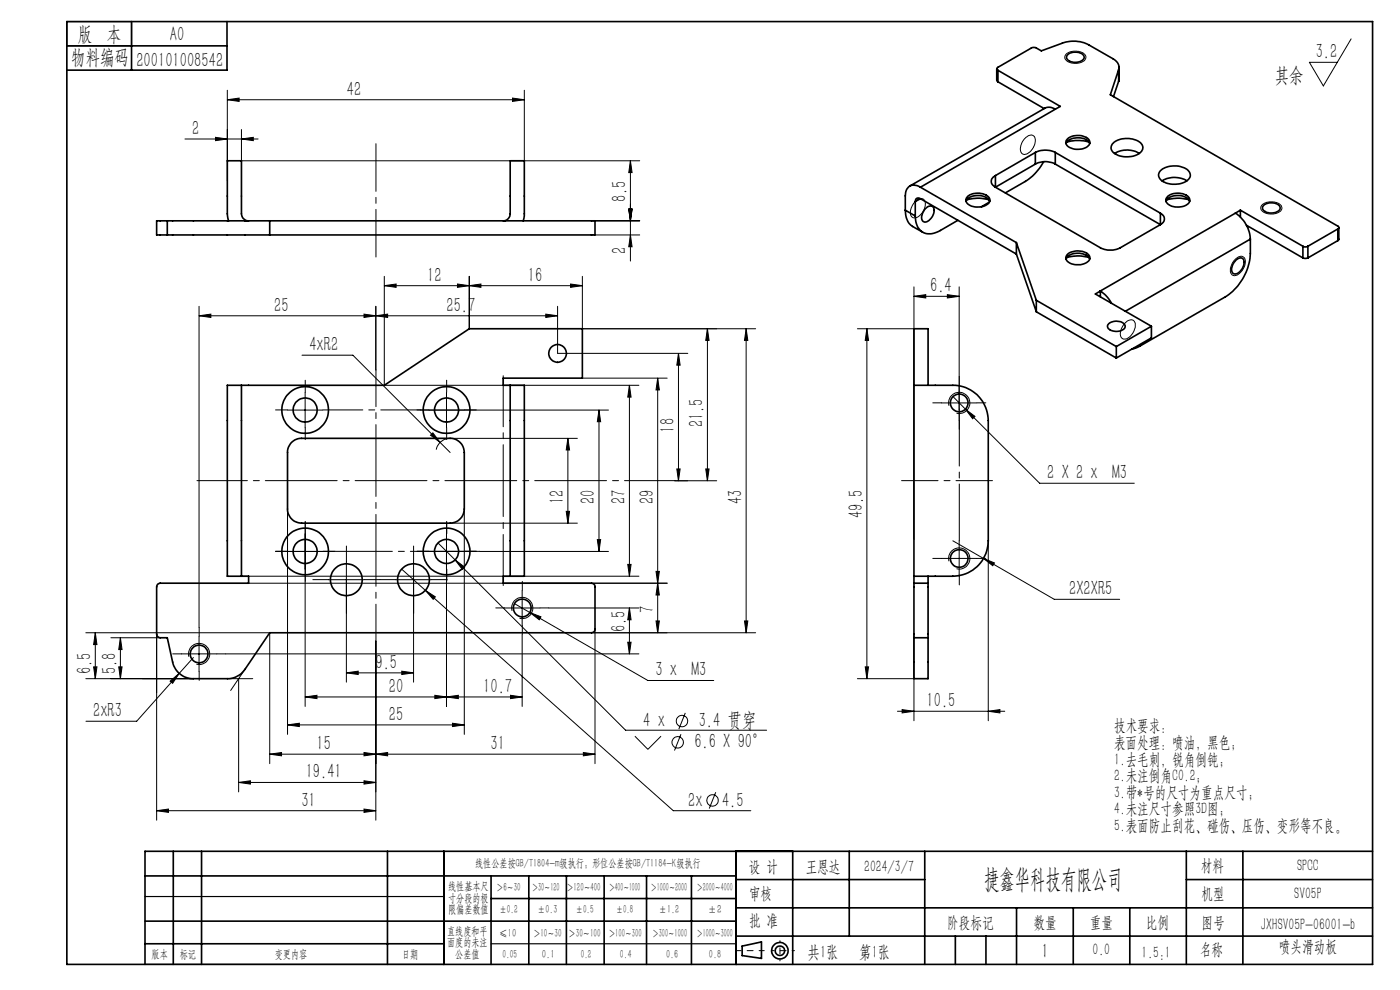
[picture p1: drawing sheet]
<svg xmlns="http://www.w3.org/2000/svg" width="297mm" height="210mm" viewBox="0 0 297 210" stroke-linecap="round" stroke-linejoin="round" font-family="sans-serif">
<g fill="none" stroke="#000" stroke-width=".21">
<path d="M48.2 19.1v19.3M111.2 19.1v15M226.3 11.4a3.2 3.2 0 0 1 4 .3 1.26 1.26 0 0 1-1.4 1.7 2.6 2.6 0 0 1-3-1.1l.1-.5zM286.6 8.2l-5.9 10-2.9-5h5.9M39.2 29.5h15.6M45.7 29.1l2.5 .4-2.5 .3zM48.2 21.2l2.5-.4v.7zM48.2 21.2h63M51.2 29.5l2.5-.4v.7zM51.2 27.5v6.6h84.5M108.7 20.8l2.5 .4-2.5 .3zM133.7 34.1v21.3"/>
<path d="M133.7 34.1l.4 2.5h-.7zM217.2 29.6a1.52 1.52 0 0 1 2.2-.7 2.89 2.89 0 0 1-2.2 3.9 1.4 1.4 0 0 1-.6-2.1zM81.5 58.6v23.1h54M99.6 58.6v11.1M123.5 58.6v11.1h36.8M125.5 46.8h10.2M125.5 49.8h10.2M133.4 44.3h.7l-.4 2.5zM133.7 49.8l.4 2.5h-.7zM194.1 42.9a1.32 1.32 0 0 1 2-.4 3.1 3.1 0 0 1-2 3.7 1.05 1.05 0 0 1-1-1.5l.4-.9zM262.2 54.8a1.13 1.13 0 0 1 1.6-.3 1.13 1.13 0 0 1 .3 1.5 2.82 2.82 0 0 1-2.4 2.4 1.49 1.49 0 0 1-.4-2.2zM267.7 43.5a3.1 3.1 0 0 1 4.2 .2v.2a1.6 1.6 0 0 1-1.8 1.5 2.26 2.26 0 0 1-2.7-1.3z"/>
<path d="M42.2 67l2.5-.4v.7zM42.2 67h76.1M42.2 65v68.1M64.1 75.3h10.8l20.6 20.7M77.2 66.6l2.5 .4-2.5 .3zM79.7 67l2.5-.4v.7zM79.7 65v13.5M81.5 60.6l2.5-.4v.8zM81.5 60.6h42M97 60.2l2.6 .4-2.6 .4zM99.6 60.6l2.4-.4v.8zM115.8 66.6l2.5 .4-2.5 .3z"/>
<path d="M118.3 65v10h27.6M121 60.2l2.5 .4-2.5 .4zM143.9 75l.4 2.5h-.7zM143.9 75v27M150.1 69.7v32.3M150.1 69.7l.3 2.5h-.7zM158.3 69.7l.3 2.5h-.7zM158.3 69.7v64.5M181.9 69.7h12M183.9 69.7v74.3M183.9 69.7l.4 2.5h-.7zM193.9 62.9l2.5-.4v.7z"/>
<path d="M193.9 60.8v53.6M193.9 62.9h9.6M201 62.5l2.5 .4-2.5 .3zM203.5 60.8v28.4M238.7 68.5a1.15 1.15 0 0 1 1.1-.7 1.15 1.15 0 0 1 1 .7 3 3 0 0 1-2.3 3.4 1.33 1.33 0 0 1-.7-2zM61 87h7.5M64.7 83.2v7.5M89.2 87h39.9M91.8 91.8l1.6 2.1-2.1-1.6zM94.7 83.2v7.5M120.5 93l.3 2.5h-.7zM120.5 93v18"/>
<path d="M122.5 93h-27a3 3 0 0 0-3 2.4M123.5 80.2h18M127.1 87v30M127.1 87l.3 2.5h-.7zM133.5 81.7l.4 2.5h-.7zM133.5 81.7v40.5M139.5 80.2l.4 2.5h-.7zM139.5 80.2v54M143.6 99.5h.7l-.4 2.5zM149.7 99.5h.7l-.3 2.5zM199.7 85.5h7.5M201.3 86.1a2.25 2.25 0 0 1 2-2.9 2.25 2.25 0 0 1 2.4 2.5 2.25 2.25 0 0 1-2.8 2"/>
<path d="M202.2 84.1l2.6 2.7M204.8 86.8l2 1.5-.5 .5zM204.8 86.8l15.8 15.7h20M61 108v47.8M61 117h7.5M64.7 113.2v7.5M73.5 119.2v25.5M87.7 119.2v25.5M91 117h7.5M92.9 115.2l3.7 3.6M94.7 113.2v36.7M95.5 111h27"/>
<path d="M96.6 118.8l2 1.5-.5 .5zM96.6 118.8l36.1 36.1h29.9M98.5 108v47.8M101.8 117h27.3M120.1 108.5h.7l-.3 2.5zM126.7 114.5h.7l-.3 2.5zM133.2 119.7h.7l-.4 2.5zM143.2 102h8.8M199.7 118.5h7.5M201.3 119.1a2.25 2.25 0 0 1 2-2.9 2.25 2.25 0 0 1 2.4 2.5 2.25 2.25 0 0 1-2.8 1.9M202.1 114.7l6.5 3.8M203.5 114.7v7.5"/>
<path d="M208.6 118.5l2.4 .9-.4 .6zM208.6 118.5l15.1 8.6h13.8M209.7 114.7v38.2M18.2 134.2h39v27.8M20.2 134.2l.4 2.5h-.7zM20.2 134.2v9.8M23.5 135.3h10.5M25.5 135.3l.4 2.5h-.7zM25.5 135.3v8.7M33.2 134.5v39.5M38.5 138.7h7.5M40.1 139.3a2.25 2.25 0 0 1 1.9-2.8 2.25 2.25 0 0 1 2.5 2.4 2.25 2.25 0 0 1-2.8 2"/>
<path d="M41 139.5l-3 3.3M42.2 135v7.5M47.9 138.7h87.6M51.2 122.2h84.3M52.7 123.7h88.8M64.7 123.3v26.6M69.7 123h7.5M79.7 136v38M84 123h7.5M85.2 120.7l5 4.5M90.2 125.2l2.2 1.4-.5 .5zM90.2 125.2l52.6 46.8h16.5"/>
<path d="M107 129h7.5M108.6 129.6a2.25 2.25 0 0 1 2-2.9 2.25 2.25 0 0 1 2.4 2.5 2.25 2.25 0 0 1-2.8 2M109.1 128l3.3 1.9M110.8 125.2v7.5M110.8 134.6v15.3M112.4 129.9l2.4 .9-.4 .7zM112.4 129.9l25 14.4h14M116.4 129h19.1M125.5 134.2h34.8M126.2 133.5v28.5M133.2 136.2h.7l-.4 2.5zM133.5 129v9.7"/>
<path d="M133.5 129l.4 2.5h-.7zM139.2 121.2h.7l-.4 2.5zM139.2 131.7h.7l-.4 2.5zM139.5 123.7l.4 2.5h-.7zM157.9 131.7h.7l-.3 2.5zM193.9 134.5v18.4M18.2 144h22.8M19.9 141.5h.7l-.4 2.5zM25.2 141.5h.7l-.4 2.5zM36.1 144.5l1.9-1.7-1.4 2.1zM38 142.8l-9 10.2h-10.8M48.2 144h5.4"/>
<path d="M50.6 144v24M52 142l-3.1 4.5M57.2 160l2.5-.4v.7zM57.2 160h69M61 153.8l2.5-.4v.7zM61 153.8h37.5M64.7 147.8l2.5-.3v.7zM64.7 147.8h46.1M73.5 142.7l2.5-.3v.7zM73.5 142.7h14.2M77.2 159.6l2.5 .4-2.5 .3zM79.7 160l2.5-.4v.7z"/>
<path d="M85.2 142.4l2.5 .3-2.5 .4zM92.3 147.5l2.4 .3-2.4 .4zM94.7 147.8l2.5-.3v.7zM96 153.4l2.5 .4-2.5 .3zM108.3 147.5l2.5 .3-2.5 .4zM123.8 159.6l2.4 .4-2.4 .3zM134.7 156.2l2.7 2.8 2.8-2.8M144.5 155.7l-1.4 3.5M145.4 151.2l-1.4 3.5M181.9 144h12M183.6 141.5h.7l-.4 2.5zM190.4 150.9h22.7"/>
<path d="M191.4 150.5l2.5 .4-2.5 .3zM209.7 150.9l2.4-.4v.7zM33.2 172l2.5-.4v.7zM33.2 172h46.5M50.6 166l2.5-.4v.7zM50.6 166h29.1M77.2 171.6l2.5 .4-2.5 .3zM77.2 165.6l2.5 .4-2.5 .3zM151.8 168.1l-1.3 3.4"/>
<circle cx="143.8" cy="157.5" r="1.22"/>
<circle cx="144.7" cy="153" r="1.22"/>
<circle cx="151.2" cy="169.8" r="1.21"/>
</g>
<g fill="none" stroke="#000" stroke-width=".35">
<path d="M14.2 4.6h277v200h-277zM14.2 9.7h34M27.9 4.6v10.3M48.2 4.6v10.3h-34M211.5 14.6v2.4l.2 .3M211.7 14.9l13.2 7.7-1 .6M211.7 14.9v2.4M211.7 17.3l9.8 5.7M226.7 11.5a2.63 2.63 0 0 1 3.2 .3 1.32 1.32 0 0 1-1.6 1.4 1.62 1.62 0 0 1-2-1.1zM237.3 14.8a2.01 2.01 0 0 0-1.2-2.4l-5.1-2.9a6.8 6.8 0 0 0-5.6-.3l-4.5 1.6-1.2-.7h-.8l-7.2 4.2a.33 .33 0 0 0-.2 .3 .33 .33 0 0 0 .2 .3M237.3 14.8l-1.8 5.3 48.3 27.9a.32 .32 0 0 1 .2 .3 .32 .32 0 0 1-.2 .3M237.3 14.8v2.4"/>
<path d="M237.3 17.2l-1.1 3.3M237.4 14.3l-.1 2.9M195.3 39.7a1.95 1.95 0 0 0-2.3-.2 1.95 1.95 0 0 0-.9 2v3.1M195.3 39.7l20.3 11.8M211.2 37.2a1.3 1.3 0 0 0-.9 1.3 1.3 1.3 0 0 0 .9 1.2M211.2 39.7l22.2 12.9a4.8 4.8 0 0 0 4.3 0l8.5-4.9M211.2 37.2v2.5M219.6 32.3a4.8 4.8 0 0 1 4.3 0M219.6 34.8a4.5 4.5 0 0 1 4.3 0M219.6 32.3l-8.4 4.9M219.6 32.3v2.5M219.6 34.8l-8.4 4.9"/>
<path d="M221.4 34.3a11.6 11.6 0 0 1-3.9 4.2l-4.2 2.4M223.9 23.2a2.16 2.16 0 0 0-2.2-.2l-28.7 16.5M223.9 23.2l-28.6 16.5M223.9 32.3l22.3 12.9M223.9 32.3v2.5M223.9 34.8l22.3 12.9M226.1 30.4a3.3 3.3 0 0 1 4.6-.6l.5 .6M226.3 30.2l.1-.1a8.1 8.1 0 0 1 4.6 .1M226.6 29.4a3.4 3.4 0 0 1 4.5 .4 1.51 1.51 0 0 1-1.6 1.8 3.1 3.1 0 0 1-3.4-1.2l.1-.5zM236 30.5a4.7 4.7 0 0 1 6.3 .1 1.62 1.62 0 0 1-1.2 2.3 4.7 4.7 0 0 1-5.2-.9l-.2-.6zM236.5 32.6a5.1 5.1 0 0 1 5.2 0M246.2 36.2a4.8 4.8 0 0 1 6 .1 1.41 1.41 0 0 1-.8 2.3 4.7 4.7 0 0 1-5.4-.8 1.22 1.22 0 0 1 .2-1.6z"/>
<path d="M246.5 38.4a5 5 0 0 1 5.3 0M33.2 46.8h93v3h-93zM35.5 46.8v3M48.5 46.8l-.3-1.4v-11.3h3v11.3a1.49 1.49 0 0 0 1.5 1.4M57.2 46.8v3M106.8 46.8a1.49 1.49 0 0 0 1.4-1.4v-11.3h3v11.7l-.2 1M192.1 44.6a3.9 3.9 0 0 0 1.5 3.4l2.1 1.2M192.1 44.6l2.1 1.2M194.2 45.8a3.3 3.3 0 0 0 3 3.8l.7-.1 1.2-.4 4.1-2.4M194.2 42.7v3.1M195.3 42.1a.66 .66 0 0 0-.8 0 .66 .66 0 0 0-.3 .6M195.3 42.1l20.3 11.8"/>
<path d="M195.3 42.1l-1.1 .6M196.2 44.4a1.16 1.16 0 0 1 1.8-.3 2.44 2.44 0 0 1-1.9 3 1.21 1.21 0 0 1-.4-1.8zM204.9 42.7a3.1 3.1 0 0 1 4.1-.9l.6 .4 .4 .5M205.1 42.4h.1a8 8 0 0 1 4.6 0M205.3 41.6a3.5 3.5 0 0 1 4.6 .4 1.37 1.37 0 0 1-1.3 1.8h-.3a2.87 2.87 0 0 1-3.4-1.1v-.4zM209.9 42.9l-1.7 1M215.6 51.5v2.4M215.6 51.5l4.3 12.2M215.6 53.9l4.3 12.2M226.1 55a3.3 3.3 0 0 1 4.6-.7l.5 .7M226.3 54.6h.1a8.1 8.1 0 0 1 4.6 0M226.6 53.9a3.7 3.7 0 0 1 4.4 .2 1.18 1.18 0 0 1-.9 1.8 3.4 3.4 0 0 1-3.9-.8v-.7z"/>
<path d="M246.2 45.2a1.3 1.3 0 0 1 .8 1.2 1.3 1.3 0 0 1-.8 1.3M246.2 45.2v2.5M247.4 42.7a3.1 3.1 0 0 1 4-.9l.7 .4 .3 .5M247.5 42.4h.1a8.1 8.1 0 0 1 4.6 0M247.8 41.6a3.4 3.4 0 0 1 4.5 .4 1.22 1.22 0 0 1-1 1.7 3.4 3.4 0 0 1-3.9-.8v-.8zM262.1 45.2a7.2 7.2 0 0 1 3.2 5.5M262.1 45.2l-28.7 16.5M262.2 55.2a.96 .96 0 0 1 1.3-.4 .96 .96 0 0 1 .4 1.3 2.14 2.14 0 0 1-2.2 2 2.02 2.02 0 0 1 .5-2.9zM263.1 44.6l13.3 7.6M263.1 44.6l-1 .6M263.1 44.6v1.4M264.4 47.8l12 6.9"/>
<path d="M265.3 50.7v3.1a11.7 11.7 0 0 1-5.3 9.2l-18.1 10.4-1.8 .6M265.3 50.7l-26.6 15.3M268.1 43.6a2.55 2.55 0 0 1 3.4 .2 1.05 1.05 0 0 1-1.1 1.3 2.07 2.07 0 0 1-2.6-.9zM276.4 52.2l.4 .2 .7-.2M276.4 54.7h1.1M276.4 52.2v2.5M277.5 52.2v2.5M283.8 48.6l-6.3 3.6M283.8 48.6v2.4M283.8 51l-6.3 3.7M284 48.3v2.5l-.2 .2M219.9 63.7l16.9 9.8"/>
<path d="M219.9 66.1l16.9 9.8M219.9 63.7v2.4M233.4 61.7a6.9 6.9 0 0 1 2.4 2.6M233.4 61.7l-1 .7 11.9 6.8M233.4 61.7v1.3M235.2 68.7a2.47 2.47 0 0 1 3.5 .4 1.58 1.58 0 0 1-2 1.2 1.58 1.58 0 0 1-1.8-1.2zM236.8 73.5v2.4M244.3 69.2l-7.5 4.3M244.3 69.2v2.5l-7.5 4.2M51.2 81.7v40.5M51.2 81.7h-3v40.5h3M51.2 81.7h30.3l18.1-12h23.9v10.5h-16.7v1.5h1.4"/>
<path d="M62 93.7l.6-.4 1-.3h31.9a3 3 0 0 1 3 3v12a3.1 3.1 0 0 1-3 3h-31.5a3 3 0 0 1-3-3v-12.4l.2-.7zM108.2 81.7v40.5M108.2 81.7h3v40.5h-3M193.9 81.7h8.2a7.5 7.5 0 0 1 7.6 7.5v25.5a7.5 7.5 0 0 1-7.6 7.5h-8.2M196.9 81.7v-12h-3v54M51.2 122.2h1.5v1.5h-18.7a.73 .73 0 0 0-.8 .8v10a.78 .78 0 0 0 .8 .8h1.5l1.1 5.1a4.5 4.5 0 0 0 4.4 3.6h7.2a4.6 4.6 0 0 0 3.8-2l5.2-7.8h68.3a.72 .72 0 0 0 .7-.7v-9a.73 .73 0 0 0-.7-.8h-18.7v-1.5h1.4M193.9 123.7v11.6M193.9 135.3v8.7h3v-8.7M193.9 123.7h3M193.9 135.3h3M196.9 123.7v11.6M196.9 122.2v1.5"/>
<path d="M30.8 195.4h125.4M30.8 185.8h125.4M36.8 180.6v24M42.8 180.6v24M82.2 180.6v24M94.2 180.6v24M104.2 185.8v18.8M104.2 190.6h52M112.2 185.8v18.8M120.2 185.8v18.8M128.2 185.8v18.8M137.2 185.8v18.8"/>
<path d="M146.7 185.8v18.8M156.2 180.6v24M156.2 186.6h40M156.2 198.6h135M156.2 192.6h135M168.2 180.6v24M180.2 180.6v18M196.2 180.6v24M202.7 198.6v6M209.2 198.6v6M215.7 192.6v12M227.7 192.6v12"/>
<path d="M239.7 192.6v12M251.7 186.6h39.5M251.7 180.6v24M263.7 180.6v24M291.2 180.6h-260.4v24M30.8 200.2h63.4M157.4 200.7l4.1-.9v3.5l-4.1-.6z"/>
<circle cx="118.3" cy="75" r="1.88"/>
<circle cx="64.7" cy="87" r="2.55"/>
<circle cx="64.7" cy="87" r="5"/>
<circle cx="94.7" cy="87" r="5"/>
<circle cx="94.7" cy="87" r="2.56"/>
<circle cx="203.5" cy="85.5" r="1.87"/>
<circle cx="64.7" cy="117" r="2.55"/>
<circle cx="64.8" cy="117" r="5"/>
<circle cx="94.7" cy="117" r="2.56"/>
<circle cx="94.7" cy="117" r="5"/>
<circle cx="203.5" cy="118.5" r="1.87"/>
<circle cx="42.3" cy="138.7" r="1.88"/>
<circle cx="73.5" cy="123" r="3.4"/>
<circle cx="87.7" cy="123" r="3.4"/>
<circle cx="110.8" cy="129" r="1.88"/>
<circle cx="165.5" cy="201.7" r="1.74"/>
<circle cx="165.5" cy="201.7" r="1"/>
</g>
<path d="M41.8 102h101.4" fill="none" stroke="#000" stroke-width=".21" stroke-dasharray="15.2 1.3 1.3 1.3" stroke-dashoffset="4.5"/>
<path d="M106.8 79.7v44.5" fill="none" stroke="#000" stroke-width=".21" stroke-dasharray="15.2 1.3 1.3 1.3" stroke-dashoffset="4.4"/>
<path d="M79.8 78.5v57.5" fill="none" stroke="#000" stroke-width=".21" stroke-dasharray="15.2 1.3 1.3 1.3" stroke-dashoffset="7.4"/>
<path d="M79.8 54.5v-24" fill="none" stroke="#000" stroke-width=".21" stroke-dasharray="15.2 1.3 1.3 1.3" stroke-dashoffset="5.1"/>
<path d="M191.3 102h19.3" fill="none" stroke="#000" stroke-width=".21" stroke-dasharray="15.2 1.3 1.3 1.3" stroke-dashoffset="7.5"/>
<path d="M162.1 201.7h-6" fill="none" stroke="#000" stroke-width=".21" stroke-dasharray="15.2 1.3 1.3 1.3" stroke-dashoffset="14.1"/>
<path d="M168.5 201.7h-4.8" fill="none" stroke="#000" stroke-width=".21" stroke-dasharray="15.2 1.3 1.3 1.3" stroke-dashoffset="14.7"/>
<path d="M165.5 199.6v4.2" fill="none" stroke="#000" stroke-width=".21" stroke-dasharray="15.2 1.3 1.3 1.3" stroke-dashoffset="15"/>
<path d="M14.2 4.6h13.7v5.1h-13.7zM30.8 190.2h63.4M30.8 204.6h63.4M104.2 200.2h52" fill="none" stroke="#000" stroke-width=".25"/>
<g fill="none" stroke="#000" stroke-width=".21" stroke-dasharray="15.2 1.3 1.3 1.3">
<path d="M61 87h-2.5M64.8 83.2v-2.5M64.8 90.7v2.6M91 87h-2.5M94.8 83.2v-2.5M94.8 90.7v2.6M98.5 87h2.6M199.8 85.5h-1.9M203.5 81.7v-1.9M203.5 89.2v1.9M207.3 85.5h1.8M61 117h-2.5"/>
<path d="M64.8 113.2v-2.5M68.5 117h2.6M73.5 119.2v-3.4M87.7 119.2v-3.4M91 117h-2.5M94.8 113.2v-2.5M98.5 117h2.6M199.8 118.5h-1.9M207.3 118.5h1.8M38.5 138.7h-1.9M42.3 135v-1.9M46 138.7h1.9"/>
<path d="M64.8 120.7v2.6M69.7 123h-3.3M73.5 126.7v3.4M77.2 123h3.4M84 123h-3.4M87.7 126.7v3.4M91.5 123h3.4M94.8 120.7v2.6M107.1 129h-1.9M110.8 125.2v-1.9M110.8 132.7v1.9M114.6 129h1.8"/>
<path d="M203.5 122.2v1.9M42.3 142.5v1.8"/>
</g>
<path d="M68.5 87h20.7" fill="none" stroke="#000" stroke-width=".21" stroke-dasharray="15.2 1.3 1.3 1.3" stroke-dashoffset="6.8"/>
<path d="M68.5 117h33.3" fill="none" stroke="#000" stroke-width=".21" stroke-dasharray="15.2 1.3 1.3 1.3" stroke-dashoffset=".5"/>
<path d="M203.5 114.7v-27.9" fill="none" stroke="#000" stroke-width=".21" stroke-dasharray="15.2 1.3 1.3 1.3" stroke-dashoffset="3.2"/>
<g fill="#000">
<path d="M45.7 29.1l2.5 .4-2.5 .3zM51.2 29.5l2.5-.4v.7zM48.2 21.2l2.5-.4v.7zM108.7 20.8l2.5 .4-2.5 .3z"/>
<path d="M120.5 93l.3 2.5h-.7zM120.1 108.5h.7l-.3 2.5zM158.3 69.7l.3 2.5h-.7zM157.9 131.7h.7l-.3 2.5zM133.5 81.7l.4 2.5h-.7zM133.2 119.7h.7l-.4 2.5zM20.2 134.2l.4 2.5h-.7zM19.9 141.5h.7l-.4 2.5zM25.5 135.3l.4 2.5h-.7zM25.2 141.5h.7l-.4 2.5zM143.9 75l.4 2.5h-.7zM143.6 99.5h.7l-.4 2.5z"/>
<path d="M126.7 114.5h.7l-.3 2.5zM127.1 87l.3 2.5h-.7zM133.2 136.2h.7l-.4 2.5zM133.5 129l.4 2.5h-.7zM149.7 99.5h.7l-.3 2.5zM150.1 69.7l.3 2.5h-.7zM139.2 131.7h.7l-.4 2.5zM139.5 123.7l.4 2.5h-.7zM183.6 141.5h.7l-.4 2.5zM183.9 69.7l.4 2.5h-.7zM133.4 44.3h.7l-.4 2.5zM133.7 34.1l.4 2.5h-.7zM133.7 49.8l.4 2.5h-.7zM133.4 44.3h.7l-.4 2.5z"/>
<path d="M139.2 121.2h.7l-.4 2.5zM139.5 80.2l.4 2.5h-.7z"/>
<path d="M61 153.8l2.5-.4v.7zM96 153.4l2.5 .4-2.5 .3z"/>
<path d="M64.7 147.8l2.5-.3v.7zM92.3 147.5l2.4 .3-2.4 .4zM91.8 91.8l-.5 .5 2.1 1.6zM96.6 118.8l1.5 2 .5-.5zM90.2 125.2l1.7 1.9 .5-.5zM112.4 129.9l2 1.6 .4-.7zM94.7 147.8l2.5-.3v.7zM108.3 147.5l2.5 .3-2.5 .4zM36.1 144.5l.5 .4 1.4-2.1zM42.2 67l2.5-.4v.7zM77.2 66.6l2.5 .4-2.5 .3zM57.2 160l2.5-.4v.7zM77.2 159.6l2.5 .4-2.5 .3zM204.8 86.8l1.5 2 .5-.5zM208.6 118.5l2 1.5 .4-.6zM193.9 62.9l2.5-.4v.7zM201 62.5l2.5 .4-2.5 .3zM191.4 150.5l2.5 .4-2.5 .3zM209.7 150.9l2.4-.4v.7z"/>
<path d="M85.2 142.4l2.5 .3-2.5 .4zM73.5 142.7l2.5-.3v.7zM121 60.2l2.5 .4-2.5 .4zM99.6 60.6l2.4-.4v.8zM97 60.2l2.6 .4-2.6 .4zM81.5 60.6l2.5-.4v.8zM115.8 66.6l2.5 .4-2.5 .3zM79.7 67l2.5-.4v.7zM77.2 171.6l2.5 .4-2.5 .3zM33.2 172l2.5-.4v.7zM123.8 159.6l2.4 .4-2.4 .3zM79.7 160l2.5-.4v.7z"/>
<path d="M50.6 166l2.5-.4v.7zM77.2 165.6l2.5 .4-2.5 .3z"/>
</g>
<text font-size="5.6" x="208.8" y="188.3">捷鑫华科技有限公司</text>
<g font-size="4.4">
<text x="16.5" y="8.6">版 本</text>
<text x="36.1" y="8.6">A0</text>
<text x="15.1" y="13.7">物料编码</text>
<text x="28.9" y="14.2">200101008542</text>
<text x="270.5" y="17.3">其余</text>
<text x="279.1" y="12.3">3.2</text>
<text x="73.6" y="20.3">42</text>
<text x="40.8" y="28.6">2</text>
<text x="132.9" y="42.9" transform="rotate(-90 132.9 42.9)">8.5</text>
<text x="132.9" y="53.8" transform="rotate(-90 132.9 53.8)">2</text>
<text x="90.6" y="59.7">12</text>
<text x="112" y="59.7">16</text>
<text x="197.3" y="62">6.4</text>
<text x="58.2" y="66.1">25</text>
<text x="94.7" y="66.1">25.7</text>
<text x="65.6" y="74.5">4xR2</text>
<text x="143.1" y="91.8" transform="rotate(-90 143.1 91.8)">18</text>
<text x="149.2" y="90.6" transform="rotate(-90 149.2 90.6)">21.5</text>
<text x="222.2" y="101.7">2 X 2 x M3</text>
<text x="119.6" y="107" transform="rotate(-90 119.6 107)">12</text>
<text x="126.2" y="107" transform="rotate(-90 126.2 107)">20</text>
<text x="132.7" y="107" transform="rotate(-90 132.7 107)">27</text>
<text x="138.7" y="107" transform="rotate(-90 138.7 107)">29</text>
<text x="157.4" y="107" transform="rotate(-90 157.4 107)">43</text>
<text x="183" y="110" transform="rotate(-90 183 110)">49.5</text>
<text x="138.7" y="129.9" transform="rotate(-90 138.7 129.9)">7</text>
<text x="226.8" y="126.3">2X2XR5</text>
<text x="132.7" y="134.1" transform="rotate(-90 132.7 134.1)">6.5</text>
<text x="19.3" y="143" transform="rotate(-90 19.3 143)">6.5</text>
<text x="24.7" y="143" transform="rotate(-90 24.7 143)">5.8</text>
<text x="79.7" y="141.8">9.5</text>
<text x="139.1" y="143.5">3 x M3</text>
<text x="82.5" y="147">20</text>
<text x="102.5" y="147">10.7</text>
<text x="19.8" y="152.1">2xR3</text>
<text x="82.5" y="152.9">25</text>
<text x="136.5" y="154.2">4 x</text>
<text x="148.2" y="154.2">3.4 贯穿</text>
<text x="196.6" y="150">10.5</text>
<text x="67.2" y="159.1">15</text>
<text x="104" y="159.1">31</text>
<text x="147.3" y="158.8">6.6 X 90°</text>
<text x="64.9" y="165.1">19.41</text>
<text x="63.9" y="171.1">31</text>
<text x="146" y="171.1">2x</text>
<text x="153.2" y="171.1">4.5</text>
<text x="221" y="203.2">1</text>
</g>
<g font-size="3.8">
<text x="171.3" y="203.2">共1张</text>
<text x="182.3" y="203.2">第1张</text>
</g>
<g font-size="3.5">
<text x="236.3" y="155.1">技术要求：</text>
<text x="236.3" y="158.6">表面处理：喷油，黑色；</text>
<text x="236.3" y="162.2">1.去毛刺，锐角倒钝；</text>
<text x="236.3" y="165.7">2.未注倒角C0.2；</text>
<text x="236.3" y="169.2">3.带*号的尺寸为重点尺寸；</text>
<text x="236.3" y="172.8">4.未注尺寸参照3D图；</text>
<text x="236.3" y="176.3">5.表面防止刮花、碰伤、压伤、变形等不良。</text>
<text x="158.9" y="184.9">设 计</text>
<text x="170.9" y="184.9">王恩达</text>
<text x="183.4" y="184.9">2024/3/7</text>
<text x="254.7" y="184.7">材料</text>
<text x="275.2" y="184.7">SPCC</text>
<text x="158.9" y="190.8">审核</text>
<text x="254.9" y="190.7">机型</text>
<text x="274.6" y="190.8">SV05P</text>
<text x="158.9" y="196.5">批 准</text>
<text x="200.9" y="196.9">阶段标记</text>
<text x="219.3" y="196.9">数量</text>
<text x="231.2" y="196.9">重量</text>
<text x="243.1" y="196.9">比例</text>
<text x="254.9" y="196.9">图号</text>
<text x="267.5" y="197.3">JXHSV05P-06001-b</text>
<text x="231.8" y="202.5">0.0</text>
<text x="242.2" y="203.2">1.5:1</text>
<text x="254.5" y="202.5">名称</text>
<text x="271.3" y="201.8">喷头滑动板</text>
</g>
<g font-size="2.5">
<text x="100.8" y="184">线性公差按GB/T1804-m级执行；形位公差按GB/T1184-K级执行</text>
<text x="95.1" y="188.8">线性基本尺</text>
<text x="95.1" y="191.3">寸分段的极</text>
<text x="105.3" y="189.1">＞6～30</text>
<text x="112.9" y="189.1">＞30～120</text>
<text x="120.2" y="188.9">＞120～400</text>
<text x="129.2" y="188.9">＞400～1000</text>
<text x="138.1" y="189.1">＞1000～2000</text>
<text x="147.8" y="189.1">＞2000～4000</text>
<text x="95.1" y="193.8">限偏差数值</text>
<text x="105.9" y="193.8">±0.2</text>
<text x="114.1" y="193.8">±0.3</text>
<text x="122.2" y="193.8">±0.5</text>
<text x="130.7" y="193.8">±0.8</text>
<text x="139.8" y="193.8">±1.2</text>
<text x="150.2" y="193.8">±2</text>
<text x="32.2" y="203.2">版本</text>
<text x="38.1" y="203.2">标记</text>
<text x="58.3" y="203.2">变更内容</text>
<text x="85.3" y="203.2">日期</text>
<text x="94.8" y="198.3">直线度和平</text>
<text x="94.8" y="200.7">面度的未注</text>
<text x="96.6" y="203.2">公差值</text>
<text x="105.9" y="198.7">≤10</text>
<text x="106.6" y="203.2">0.05</text>
<text x="113.2" y="198.7">＞10～30</text>
<text x="115" y="203.2">0.1</text>
<text x="120.6" y="198.7">＞30～100</text>
<text x="123.2" y="203.2">0.2</text>
<text x="129.1" y="198.7">＞100～300</text>
<text x="131.5" y="203.2">0.4</text>
<text x="138.4" y="198.7">＞300～1000</text>
<text x="141.3" y="203.2">0.6</text>
<text x="147.8" y="198.7">＞1000～3000</text>
<text x="150.4" y="203.2">0.8</text>
</g>
</svg>
